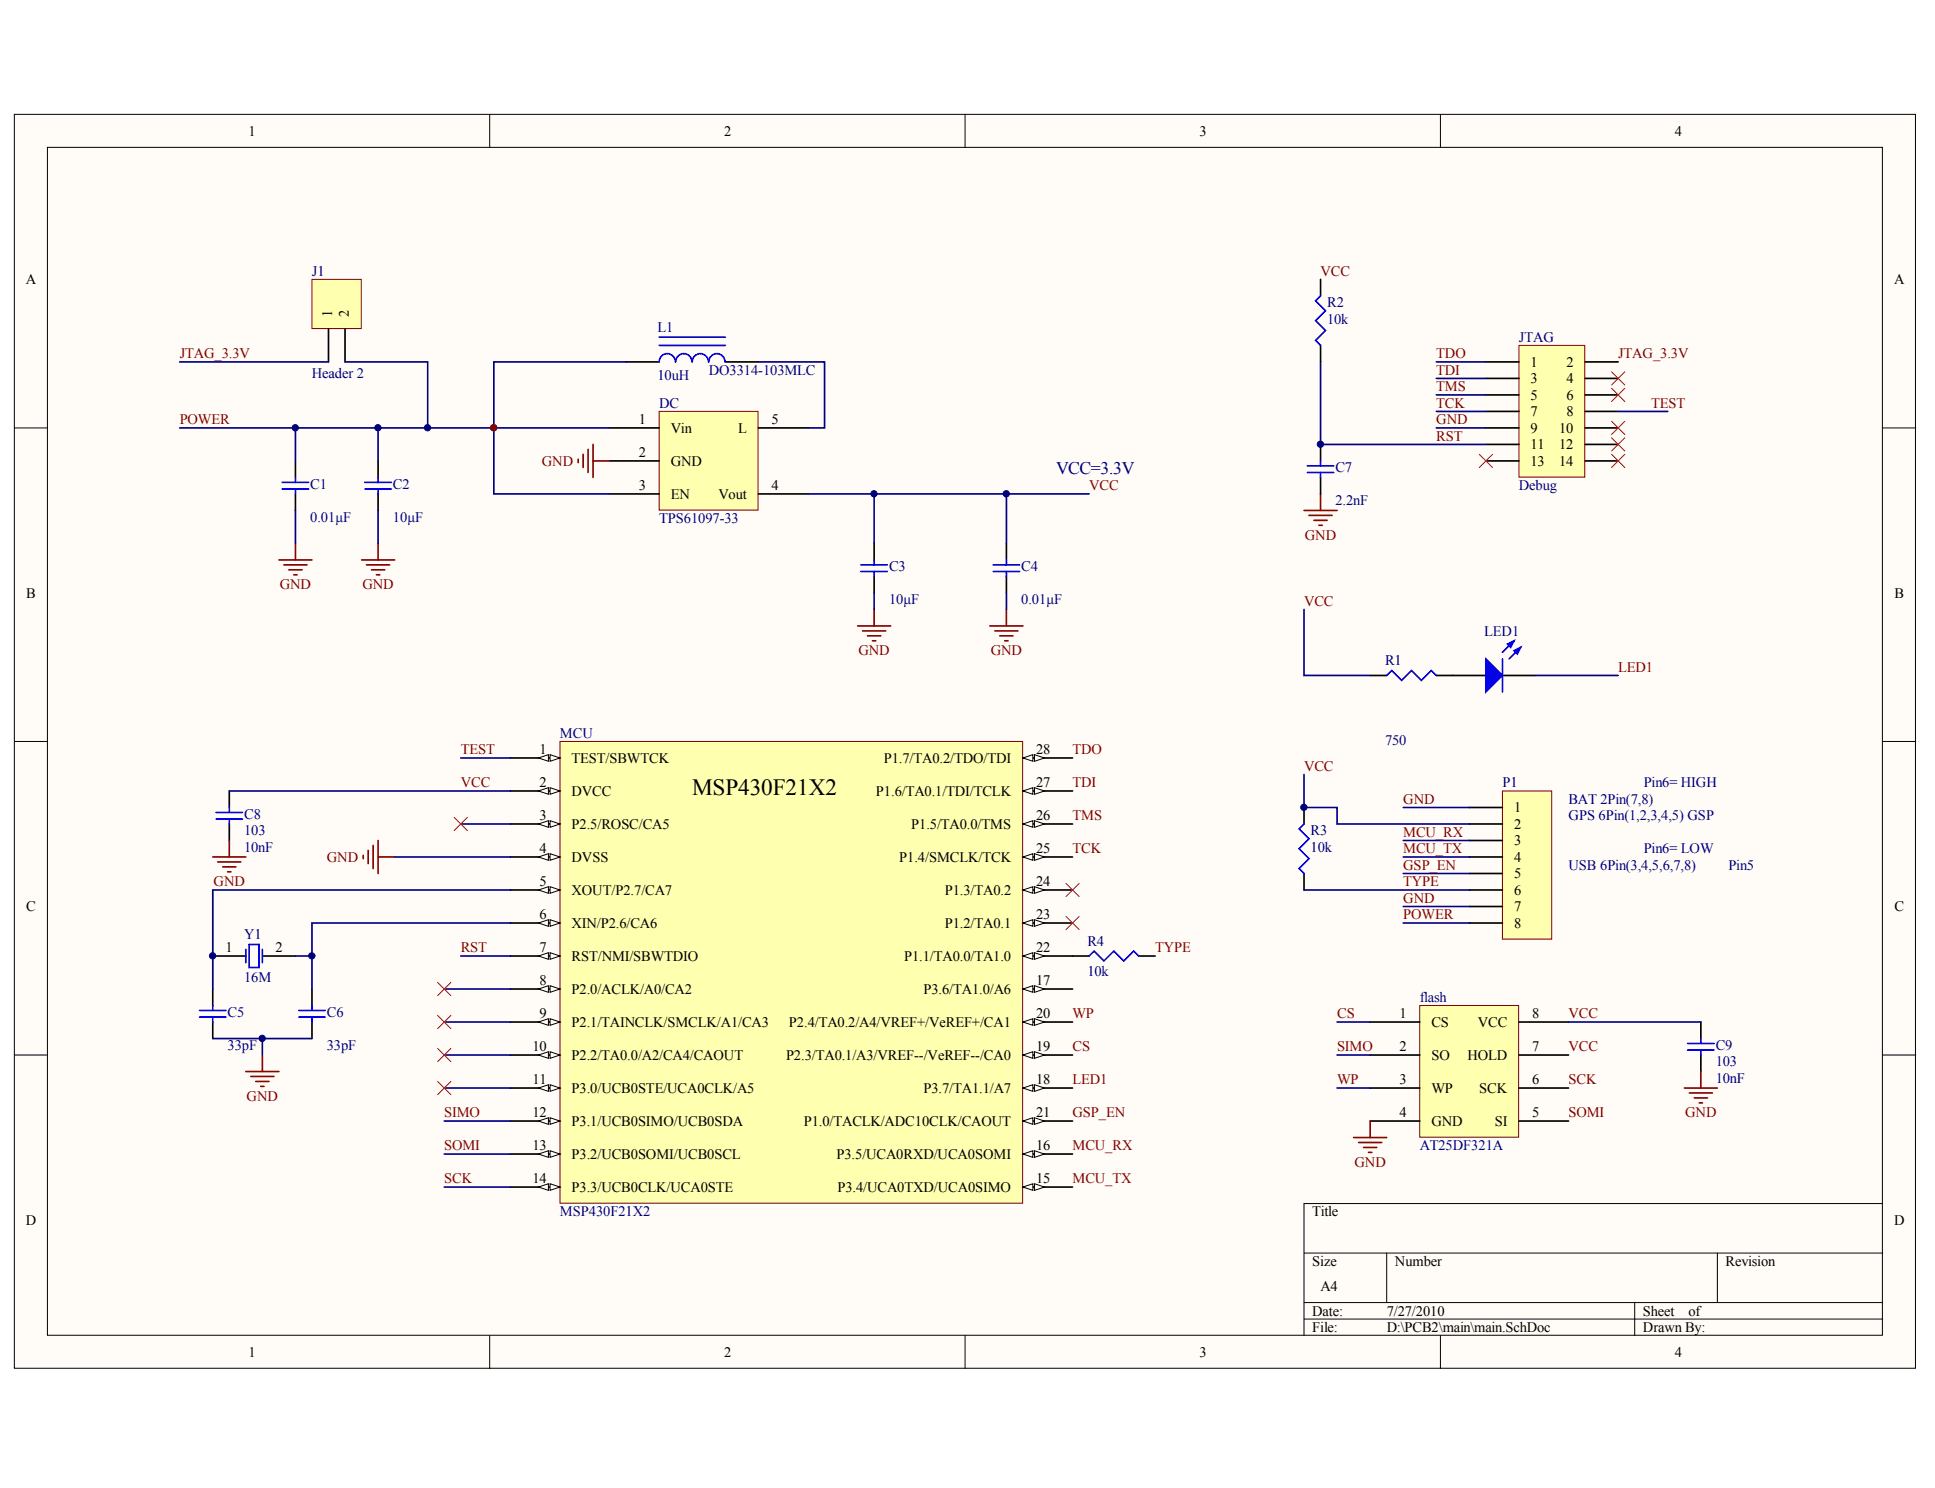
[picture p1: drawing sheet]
<svg xmlns="http://www.w3.org/2000/svg" width="273mm" height="210mm" viewBox="0 0 273 210" stroke-linecap="round" stroke-linejoin="round" font-family="sans-serif">
<g fill="#fffcf8" stroke="#000" stroke-width=".14">
<path d="M2 16.1h268.3v176.9h-268.3z"/>
<path d="M6.7 20.8h258.9v167.6h-258.9z"/>
</g>
<g fill="none" stroke="#000" stroke-width=".14">
<path d="M69.1 16.1v4.7M136.2 16.1v4.7M203.3 16.1v4.7M2 60.4h4.7M265.7 60.4h4.6M2 104.6h4.7M265.7 104.6h4.6M2 148.8h4.7M265.7 148.8h4.6M184 176.8h81.7M195.7 176.8v6.9M242.3 176.8v6.9"/>
<path d="M265.7 169.8h-81.7v18.6M69.1 188.4v4.7M136.2 188.4v4.7M184 183.7h81.7M184 186.1h81.7M203.3 188.4v4.7M230.7 183.7v4.7"/>
</g>
<circle cx="69.7" cy="60.3" r=".44" fill="#000080" stroke="#000080" stroke-width=".14"/>
<path d="M79 104.6h65.3v65.1h-65.3z" fill="#ffffb0" stroke="#800000" stroke-width=".14"/>
<path d="M72 111.6h7" fill="none" stroke="#000" stroke-width=".23"/>
<g fill="#fffcf8" stroke="#000" stroke-width=".14">
<path d="M77.6 111.1l1.4 .5-1.4 .4z"/>
<path d="M76 111.6l1.4-.5v.9z"/>
</g>
<path d="M72 116.2h7" fill="none" stroke="#000" stroke-width=".23"/>
<g fill="#fffcf8" stroke="#000" stroke-width=".14">
<path d="M77.6 115.8l1.4 .4-1.4 .5z"/>
<path d="M76 116.2l1.4-.4v.9z"/>
</g>
<path d="M72 120.9h7" fill="none" stroke="#000" stroke-width=".23"/>
<g fill="#fffcf8" stroke="#000" stroke-width=".14">
<path d="M77.6 120.4l1.4 .5-1.4 .5z"/>
<path d="M76 120.9l1.4-.5v1z"/>
</g>
<path d="M72 125.5h7" fill="none" stroke="#000" stroke-width=".23"/>
<g fill="#fffcf8" stroke="#000" stroke-width=".14">
<path d="M77.6 125.1l1.4 .4-1.4 .5z"/>
<path d="M76 125.5l1.4-.4v.9z"/>
</g>
<path d="M72 130.2h7" fill="none" stroke="#000" stroke-width=".23"/>
<g fill="#fffcf8" stroke="#000" stroke-width=".14">
<path d="M77.6 129.7l1.4 .5-1.4 .5z"/>
<path d="M76 130.2l1.4-.5v1z"/>
</g>
<path d="M72 134.9h7" fill="none" stroke="#000" stroke-width=".23"/>
<g fill="#fffcf8" stroke="#000" stroke-width=".14">
<path d="M77.6 134.4l1.4 .5-1.4 .4z"/>
<path d="M76 134.9l1.4-.5v.9z"/>
</g>
<path d="M72 139.5h7" fill="none" stroke="#000" stroke-width=".23"/>
<g fill="#fffcf8" stroke="#000" stroke-width=".14">
<path d="M77.6 139l1.4 .5-1.4 .5z"/>
<path d="M76 139.5l1.4-.5v1z"/>
</g>
<path d="M72 144.2h7" fill="none" stroke="#000" stroke-width=".23"/>
<g fill="#fffcf8" stroke="#000" stroke-width=".14">
<path d="M77.6 143.7l1.4 .5-1.4 .4z"/>
<path d="M76 144.2l1.4-.5v.9z"/>
</g>
<path d="M72 106.9h7" fill="none" stroke="#000" stroke-width=".23"/>
<g fill="#fffcf8" stroke="#000" stroke-width=".14">
<path d="M77.6 106.5l1.4 .4-1.4 .5z"/>
<path d="M76 106.9l1.4-.4v.9z"/>
</g>
<path d="M72 148.8h7" fill="none" stroke="#000" stroke-width=".23"/>
<g fill="#fffcf8" stroke="#000" stroke-width=".14">
<path d="M77.6 148.4l1.4 .4-1.4 .5z"/>
<path d="M76 148.8l1.4-.4v.9z"/>
</g>
<path d="M72 153.5h7" fill="none" stroke="#000" stroke-width=".23"/>
<g fill="#fffcf8" stroke="#000" stroke-width=".14">
<path d="M77.6 153l1.4 .5-1.4 .4z"/>
<path d="M76 153.5l1.4-.5v.9z"/>
</g>
<path d="M72 158.1h7" fill="none" stroke="#000" stroke-width=".23"/>
<g fill="#fffcf8" stroke="#000" stroke-width=".14">
<path d="M77.6 157.7l1.4 .4-1.4 .5z"/>
<path d="M76 158.1l1.4-.4v.9z"/>
</g>
<path d="M72 162.8h7" fill="none" stroke="#000" stroke-width=".23"/>
<g fill="#fffcf8" stroke="#000" stroke-width=".14">
<path d="M77.6 162.3l1.4 .5-1.4 .5z"/>
<path d="M76 162.8l1.4-.5v1z"/>
</g>
<path d="M144.3 167.5h7" fill="none" stroke="#000" stroke-width=".23"/>
<g fill="#fffcf8" stroke="#000" stroke-width=".14">
<path d="M144.3 167.5l1.4-.5v.9z"/>
<path d="M146 167l1.4 .5-1.4 .4z"/>
</g>
<path d="M144.3 162.8h7" fill="none" stroke="#000" stroke-width=".23"/>
<g fill="#fffcf8" stroke="#000" stroke-width=".14">
<path d="M144.3 162.8l1.4-.5v1z"/>
<path d="M146 162.3l1.4 .5-1.4 .5z"/>
</g>
<path d="M144.3 158.1h7" fill="none" stroke="#000" stroke-width=".23"/>
<g fill="#fffcf8" stroke="#000" stroke-width=".14">
<path d="M144.3 158.1l1.4-.4v.9z"/>
<path d="M146 157.7l1.4 .4-1.4 .5z"/>
</g>
<path d="M144.3 153.5h7" fill="none" stroke="#000" stroke-width=".23"/>
<g fill="#fffcf8" stroke="#000" stroke-width=".14">
<path d="M144.3 153.5l1.4-.5v.9z"/>
<path d="M146 153l1.4 .5-1.4 .4z"/>
</g>
<path d="M144.3 148.8h7" fill="none" stroke="#000" stroke-width=".23"/>
<g fill="#fffcf8" stroke="#000" stroke-width=".14">
<path d="M144.3 148.8l1.4-.4v.9z"/>
<path d="M146 148.4l1.4 .4-1.4 .5z"/>
</g>
<path d="M144.3 144.2h7" fill="none" stroke="#000" stroke-width=".23"/>
<g fill="#fffcf8" stroke="#000" stroke-width=".14">
<path d="M144.3 144.2l1.4-.5v.9z"/>
<path d="M146 143.7l1.4 .5-1.4 .4z"/>
</g>
<path d="M144.3 139.5h7" fill="none" stroke="#000" stroke-width=".23"/>
<g fill="#fffcf8" stroke="#000" stroke-width=".14">
<path d="M144.3 139.5l1.4-.5v1z"/>
<path d="M146 139l1.4 .5-1.4 .5z"/>
</g>
<path d="M144.3 134.9h7" fill="none" stroke="#000" stroke-width=".23"/>
<g fill="#fffcf8" stroke="#000" stroke-width=".14">
<path d="M144.3 134.9l1.4-.5v.9z"/>
<path d="M146 134.4l1.4 .5-1.4 .4z"/>
</g>
<path d="M144.3 130.2h7" fill="none" stroke="#000" stroke-width=".23"/>
<g fill="#fffcf8" stroke="#000" stroke-width=".14">
<path d="M144.3 130.2l1.4-.5v1z"/>
<path d="M146 129.7l1.4 .5-1.4 .5z"/>
</g>
<path d="M144.3 125.5h7" fill="none" stroke="#000" stroke-width=".23"/>
<g fill="#fffcf8" stroke="#000" stroke-width=".14">
<path d="M144.3 125.5l1.4-.4v.9z"/>
<path d="M146 125.1l1.4 .4-1.4 .5z"/>
</g>
<path d="M144.3 120.9h7" fill="none" stroke="#000" stroke-width=".23"/>
<g fill="#fffcf8" stroke="#000" stroke-width=".14">
<path d="M144.3 120.9l1.4-.5v1z"/>
<path d="M146 120.4l1.4 .5-1.4 .5z"/>
</g>
<path d="M144.3 116.2h7" fill="none" stroke="#000" stroke-width=".23"/>
<g fill="#fffcf8" stroke="#000" stroke-width=".14">
<path d="M144.3 116.2l1.4-.4v.9z"/>
<path d="M146 115.8l1.4 .4-1.4 .5z"/>
</g>
<path d="M144.3 111.6h7" fill="none" stroke="#000" stroke-width=".23"/>
<g fill="#fffcf8" stroke="#000" stroke-width=".14">
<path d="M144.3 111.6l1.4-.5v.9z"/>
<path d="M146 111.1l1.4 .5-1.4 .4z"/>
</g>
<path d="M72 167.5h7" fill="none" stroke="#000" stroke-width=".23"/>
<g fill="#fffcf8" stroke="#000" stroke-width=".14">
<path d="M77.6 167l1.4 .5-1.4 .4z"/>
<path d="M76 167.5l1.4-.5v.9z"/>
</g>
<path d="M144.3 106.9h7" fill="none" stroke="#000" stroke-width=".23"/>
<g fill="#fffcf8" stroke="#000" stroke-width=".14">
<path d="M144.3 106.9l1.4-.4v.9z"/>
<path d="M146 106.5l1.4 .4-1.4 .5z"/>
</g>
<path d="M93 58h14v14h-14z" fill="#ffffb0" stroke="#800000" stroke-width=".14"/>
<path d="M86 60.4h7M86 65h7M86 69.7h7M107 60.4h7M107 69.7h7M123.3 76.7v2.3M123.3 81.3v2.3" fill="none" stroke="#000" stroke-width=".23"/>
<path d="M81.6 64.8v.5M82.3 64.1v1.9M83 63.4v3.2M83.7 62.7v4.6M83.7 65h2.3M52 120v1.8M52.7 119.3v3.2M53.4 118.6v4.6M51.3 120.7v.4M53.4 120.9h2.3" fill="none" stroke="#800000" stroke-width=".23"/>
<path d="M55.7 120.9h16.3M62.7 158.1h9.3M62.7 162.8h9.3" fill="none" stroke="#000080" stroke-width=".23"/>
<path d="M121.5 79.7h3.7M123.3 79v.7M121.5 80.6h3.7M123.3 80.6v.7" fill="none" stroke="#00f" stroke-width=".23"/>
<path d="M214.3 48.7h9.3v18.6h-9.3z" fill="#ffffb0" stroke="#800000" stroke-width=".14"/>
<g fill="none" stroke="#000" stroke-width=".23">
<path d="M88.4 51.1h4.6M102.4 51.1h4.6M209.7 51.1h4.6M209.7 53.4h4.6M209.7 55.7h4.6M209.7 58h4.6M223.7 51.1h4.6M223.7 53.4h4.6M223.7 55.7h4.6M223.7 58h4.6M41.7 65v2.3M41.7 69.7v2.3"/>
<path d="M209.7 60.4h4.6M209.7 62.7h4.6M209.7 65h4.6M223.7 60.4h4.6M223.7 62.7h4.6M223.7 65h4.6M205 95.3h4.7M212 95.3h4.7M30 134.9h4.7M30 139.5v2.3M37 134.9h4.7M44 139.5v2.3"/>
<path d="M30 144.2v2.3M44 144.2v2.3"/>
</g>
<g fill="none" stroke="#000080" stroke-width=".23">
<path d="M202.7 51.1h7M202.7 53.4h7M202.7 55.7h7M202.7 58h7M228.3 58h7M25.4 60.4h60.6M153.7 69.7h-30.4v7M184 86v9.3h9.3M216.7 95.3h11.6M65 106.9h7M65 116.2h7M41.7 134.9h2.3v4.6"/>
<path d="M62.7 139.5h9.3M65 134.9h7M72 125.5h-42v14M72 130.2h-28v4.7M30 146.5h14M37 146.5v2.3M62.7 153.5h9.3M62.7 148.8h9.3M62.7 144.2h9.3M62.7 167.5h9.3"/>
</g>
<g fill="none" stroke="#800000" stroke-width=".23">
<path d="M39.4 79h4.6M40.1 79.7h3.2M41.7 76.7v2.3M184 72h4.7M184.7 72.7h3.3M185.4 73.4h1.9M186.1 74.1h.5M186.3 69.7v2.3M40.8 80.4h1.8M41.5 81.1h.4M121 88.3h4.7M121.7 89h3.3"/>
<path d="M122.4 89.7h1.9M123.1 90.4h.5M123.3 86v2.3M34.7 151.2h4.7M35.4 151.9h3.3M36.1 152.6h1.9M36.8 153.2h.5M37 148.8v2.4"/>
</g>
<g fill="none" stroke="#f00" stroke-width=".14">
<path d="M227.4 59.4l1.9 1.9M227.4 54.8l1.9 1.8M227.4 52.4l1.9 1.9M229.3 59.4l-1.9 1.9M229.3 54.8l-1.9 1.8M229.3 52.4l-1.9 1.9M208.7 64.1l1.9 1.9M210.6 64.1l-1.9 1.9M227.4 64.1l1.9 1.9M227.4 61.8l1.9 1.8M229.3 64.1l-1.9 1.9M229.3 61.8l-1.9 1.8"/>
<path d="M61.8 138.6l1.8 1.8M63.6 138.6l-1.8 1.8M150.4 124.6l1.9 1.9M150.4 129.3l1.9 1.8M152.3 124.6l-1.9 1.9M152.3 129.3l-1.9 1.8"/>
</g>
<g fill="none" stroke="#00f" stroke-width=".23">
<path d="M93 48.7h9.4M93 47.6h9.4M95.3 51.1a1.14 1.14 0 0 0-1.1-1.2 1.14 1.14 0 0 0-1.2 1.2M97.6 51.1a1.14 1.14 0 0 0-1.1-1.2 1.14 1.14 0 0 0-1.1 1.2M100 51.1a1.14 1.14 0 0 0-1.2-1.2 1.14 1.14 0 0 0-1.1 1.2M102.3 51.1a1.14 1.14 0 0 0-1.1-1.2 1.14 1.14 0 0 0-1.2 1.2M39.8 68h3.8M39.8 69h3.8M41.7 67.3v.7M41.7 69v.7M212 93v4.6M213.6 90.4l-1.6 1.6"/>
<path d="M214.6 91.3l-1.7 1.7M34.7 133.9v1.9M35.2 133.2h1.4v3.3h-1.4zM37 133.9v1.9M28.2 142.5h3.7M28.2 143.5h3.7M30 141.8v.7M30 143.5v.7M42.2 142.5h3.7M42.2 143.5h3.7M44 141.8v.7M44 143.5v.7"/>
</g>
<g fill="#00f" stroke="#00f" stroke-width=".23">
<path d="M209.7 93l2.3 2.3-2.3 2.3z"/>
<path d="M213.6 91.8l1-.5-.5 1z"/>
<path d="M212.7 90.9l.9-.5-.4 .9z"/>
</g>
<path d="M200.3 141.8h14v18.6h-14z" fill="#ffffb0" stroke="#800000" stroke-width=".14"/>
<path d="M193.3 95.3h2.4M202.7 95.3h2.3M193.3 144.2h7M193.3 148.8h7M193.3 153.5h7M193.3 158.1h7M214.3 144.2h7M214.3 148.8h7M214.3 153.5h7M214.3 158.1h7" fill="none" stroke="#000" stroke-width=".23"/>
<path d="M193.3 158.1v2.4M191 160.5h4.7M191.7 161.2h3.3M192.4 161.9h1.9M193.1 162.6h.5" fill="none" stroke="#800000" stroke-width=".23"/>
<path d="M61.8 152.6l1.8 1.8M63.6 152.6l-1.8 1.8" fill="none" stroke="#f00" stroke-width=".14"/>
<path d="M195.7 95.3l.7-.7 1.4 1.4 1.4-1.4 1.4 1.4 1.4-1.4 .7 .7" fill="none" stroke="#00f" stroke-width=".23"/>
<path d="M44 39.4h7v6.9h-7z" fill="#ffffb0" stroke="#800000" stroke-width=".14"/>
<path d="M46.4 46.4v4.7M48.7 46.4v4.7M53.4 65v2.3M53.4 69.7v2.3M142 76.7v2.3M142 81.3v2.3" fill="none" stroke="#000" stroke-width=".23"/>
<g fill="none" stroke="#000080" stroke-width=".23">
<path d="M25.4 51.1h21M48.7 51.1h11.7v9.3M88.4 51.1h-18.7v18.6h16.3M107 51.1h9.4v9.3h-2.4M41.7 60.4v4.6M41.7 72v4.7M53.4 60.4v4.6M53.4 72v4.7M114 69.7h9.3M142 69.7v7M123.3 83.6v2.4M142 83.6v2.4"/>
<path d="M188.7 144.2h4.6M188.7 148.8h4.6M188.7 153.5h4.6"/>
</g>
<path d="M61.8 143.2l1.8 1.9M61.8 147.9l1.8 1.9M63.6 143.2l-1.8 1.9M63.6 147.9l-1.8 1.9" fill="none" stroke="#f00" stroke-width=".14"/>
<path d="M51.5 68h3.7M51.5 69h3.7M53.4 67.3v.7M53.4 69v.7M140.1 79.7h3.8M142 79v.7M140.1 80.6h3.8M142 80.6v.7" fill="none" stroke="#00f" stroke-width=".23"/>
<path d="M51 79h4.7M51.7 79.7h3.3M53.4 76.7v2.3M52.4 80.4h1.9M53.1 81.1h.5M139.7 88.3h4.6M140.4 89h3.2M141.1 89.7h1.8M141.8 90.4h.4M142 86v2.3" fill="none" stroke="#800000" stroke-width=".23"/>
<circle cx="69.7" cy="60.3" r=".44" fill="#800000" stroke="#800000" stroke-width=".14"/>
<path d="M212 111.6h7v20.9h-7z" fill="#ffffb0" stroke="#800000" stroke-width=".14"/>
<g fill="none" stroke="#000" stroke-width=".23">
<path d="M186.3 39.4v2.3M186.3 48.7v2.4M186.3 62.7v2.3M186.3 67.3v2.4M32.4 111.6v2.3M32.4 116.2v2.4M184 113.9v2.3M207.3 113.9h4.7M207.3 116.2h4.7M207.3 118.6h4.7M151.3 134.9h2.4M160.7 134.9h2.3"/>
<path d="M184 123.2v2.3M207.3 120.9h4.7M207.3 123.2h4.7M207.3 125.5h4.7M207.3 127.9h4.7M207.3 130.2h4.7M240 144.2v2.3M240 148.8v2.4"/>
</g>
<path d="M186.3 51.1v11.6h23.4M202.7 60.4h7M32.4 111.6h39.6M184 109.3v4.6h4.7v2.3h18.6M198 113.9h9.3M198 118.6h9.3M184 125.5h23.3M198 120.9h9.3M198 123.2h9.3M198 127.9h9.3M198 130.2h9.3M221.3 144.2h18.7" fill="none" stroke="#000080" stroke-width=".23"/>
<path d="M64.1 115.3l1.9 1.9M66 115.3l-1.9 1.9" fill="none" stroke="#f00" stroke-width=".14"/>
<g fill="none" stroke="#00f" stroke-width=".23">
<path d="M186.3 41.7l-.7 .7 1.4 1.4-1.4 1.4 1.4 1.4-1.4 1.4 .7 .7M184.5 65.7h3.7M184.5 66.6h3.7M186.3 65v.7M186.3 66.6v.7M30.5 114.6h3.7M30.5 115.5h3.7M32.4 113.9v.7M32.4 115.5v.7M184 116.2l-.7 .7 1.4 1.4-1.4 1.4 1.4 1.4-1.4 1.4 .7 .7M153.7 134.9l.7-.7 1.4 1.4 1.4-1.4 1.4 1.4 1.4-1.4 .7 .7M238.1 147.2h3.8"/>
<path d="M238.1 148.1h3.8M240 146.5v.7M240 148.1v.7"/>
</g>
<path d="M32.4 118.6v2.3M30 120.9h4.7M30.7 121.6h3.3M31.4 122.3h1.9M32.1 123h.5M237.7 153.5h4.6M238.4 154.2h3.2M239.1 154.9h1.8M239.8 155.6h.4M240 151.2v2.3" fill="none" stroke="#800000" stroke-width=".23"/>
<g fill="#000080" stroke="#000080" stroke-width=".14">
<circle cx="30" cy="134.8" r=".44"/>
<circle cx="37" cy="146.5" r=".44"/>
<circle cx="41.7" cy="60.3" r=".44"/>
<circle cx="44" cy="134.8" r=".44"/>
<circle cx="53.3" cy="60.3" r=".44"/>
<circle cx="60.3" cy="60.3" r=".44"/>
<circle cx="123.3" cy="69.7" r=".44"/>
<circle cx="142" cy="69.7" r=".44"/>
<circle cx="184" cy="113.9" r=".44"/>
<circle cx="186.3" cy="62.7" r=".44"/>
</g>
<text font-size="3.3" x="97.7" y="112.2">MSP430F21X2</text>
<text font-size="2.5" fill="#000080" x="149" y="66.8">VCC=3.3V</text>
<g font-size="2">
<text x="35.1" y="19.1">1</text>
<text x="102.2" y="19.1">2</text>
<text x="169.2" y="19.1">3</text>
<text x="236.3" y="19.1">4</text>
<text x="3.7" y="40.1">A</text>
<text x="267.3" y="40.1">A</text>
<text x="46.9" y="44.8" transform="rotate(-90 46.9 44.8)">1</text>
<text x="49.2" y="44.8" transform="rotate(-90 49.2 44.8)">2</text>
<text x="216" y="51.7">1</text>
<text x="221" y="51.7">2</text>
<text x="90.1" y="59.9">1</text>
<text x="108.9" y="59.9">5</text>
<text x="216" y="54">3</text>
<text x="216" y="56.4">5</text>
<text x="216" y="58.7">7</text>
<text x="221" y="54">4</text>
<text x="221" y="56.4">6</text>
<text x="221" y="58.7">8</text>
<text x="90.1" y="64.5">2</text>
<text x="94.7" y="61">Vin</text>
<text x="94.7" y="65.7">GND</text>
<text x="104.2" y="61">L</text>
<text x="216" y="61">9</text>
<text x="216" y="63.4">11</text>
<text x="216" y="65.7">13</text>
<text x="220" y="61">10</text>
<text x="220" y="63.4">12</text>
<text x="220" y="65.7">14</text>
<text x="90.1" y="69.2">3</text>
<text x="94.7" y="70.3">EN</text>
<text x="101.4" y="70.3">Vout</text>
<text x="108.9" y="69.2">4</text>
<text x="3.7" y="84.3">B</text>
<text x="267.3" y="84.3">B</text>
<text x="76.1" y="106.4">1</text>
<text x="80.7" y="107.6">TEST/SBWTCK</text>
<text x="124.7" y="107.6">P1.7/TA0.2/TDO/TDI</text>
<text x="146.2" y="106.4">28</text>
<text x="76.1" y="111.1">2</text>
<text x="80.7" y="112.2">DVCC</text>
<text x="123.6" y="112.2">P1.6/TA0.1/TDI/TCLK</text>
<text x="146.2" y="111.1">27</text>
<text x="76.1" y="115.7">3</text>
<text x="80.7" y="116.9">P2.5/ROSC/CA5</text>
<text x="128.6" y="116.9">P1.5/TA0.0/TMS</text>
<text x="146.2" y="115.7">26</text>
<text x="213.6" y="114.6">1</text>
<text x="213.6" y="116.9">2</text>
<text x="213.6" y="119.2">3</text>
<text x="76.1" y="120.4">4</text>
<text x="76.1" y="125">5</text>
<text x="80.7" y="121.6">DVSS</text>
<text x="126.9" y="121.6">P1.4/SMCLK/TCK</text>
<text x="146.2" y="125">24</text>
<text x="146.2" y="120.4">25</text>
<text x="213.6" y="121.6">4</text>
<text x="213.6" y="123.9">5</text>
<text x="3.7" y="128.5">C</text>
<text x="76.1" y="129.7">6</text>
<text x="80.7" y="126.2">XOUT/P2.7/CA7</text>
<text x="80.7" y="130.9">XIN/P2.6/CA6</text>
<text x="133.3" y="130.9">P1.2/TA0.1</text>
<text x="133.3" y="126.2">P1.3/TA0.2</text>
<text x="146.2" y="129.7">23</text>
<text x="213.6" y="126.2">6</text>
<text x="213.6" y="128.5">7</text>
<text x="213.6" y="130.9">8</text>
<text x="267.3" y="128.5">C</text>
<text x="31.8" y="134.4">1</text>
<text x="38.9" y="134.4">2</text>
<text x="76.1" y="134.4">7</text>
<text x="80.7" y="135.5">RST/NMI/SBWTDIO</text>
<text x="127.6" y="135.5">P1.1/TA0.0/TA1.0</text>
<text x="146.2" y="134.4">22</text>
<text x="76.1" y="139">8</text>
<text x="76.1" y="143.7">9</text>
<text x="80.7" y="140.2">P2.0/ACLK/A0/CA2</text>
<text x="130.3" y="140.2">P3.6/TA1.0/A6</text>
<text x="146.2" y="143.7">20</text>
<text x="146.2" y="139">17</text>
<text x="197.5" y="143.7">1</text>
<text x="216.2" y="143.7">8</text>
<text x="75.1" y="148.3">10</text>
<text x="80.7" y="144.8">P2.1/TAINCLK/SMCLK/A1/CA3</text>
<text x="80.7" y="149.5">P2.2/TA0.0/A2/CA4/CAOUT</text>
<text x="110.9" y="149.5">P2.3/TA0.1/A3/VREF--/VeREF--/CA0</text>
<text x="111.3" y="144.8">P2.4/TA0.2/A4/VREF+/VeREF+/CA1</text>
<text x="146.2" y="148.3">19</text>
<text x="197.5" y="148.3">2</text>
<text x="202" y="144.8">CS</text>
<text x="202" y="149.5">SO</text>
<text x="207.1" y="149.5">HOLD</text>
<text x="208.5" y="144.8">VCC</text>
<text x="216.2" y="148.3">7</text>
<text x="75.1" y="153">11</text>
<text x="80.7" y="154.1">P3.0/UCB0STE/UCA0CLK/A5</text>
<text x="130.3" y="154.1">P3.7/TA1.1/A7</text>
<text x="146.2" y="153">18</text>
<text x="197.5" y="153">3</text>
<text x="202" y="154.1">WP</text>
<text x="208.7" y="154.1">SCK</text>
<text x="216.2" y="153">6</text>
<text x="75.1" y="157.6">12</text>
<text x="80.7" y="158.8">P3.1/UCB0SIMO/UCB0SDA</text>
<text x="113.4" y="158.8">P1.0/TACLK/ADC10CLK/CAOUT</text>
<text x="146.2" y="157.6">21</text>
<text x="197.5" y="157.6">4</text>
<text x="202" y="158.8">GND</text>
<text x="210.9" y="158.8">SI</text>
<text x="216.2" y="157.6">5</text>
<text x="75.1" y="162.3">13</text>
<text x="75.1" y="166.9">14</text>
<text x="80.7" y="163.5">P3.2/UCB0SOMI/UCB0SCL</text>
<text x="118" y="163.5">P3.5/UCA0RXD/UCA0SOMI</text>
<text x="146.2" y="166.9">15</text>
<text x="146.2" y="162.3">16</text>
<text x="3.6" y="172.8">D</text>
<text x="80.7" y="168.1">P3.3/UCB0CLK/UCA0STE</text>
<text x="118.2" y="168.1">P3.4/UCA0TXD/UCA0SIMO</text>
<text x="185.2" y="171.6">Title</text>
<text x="267.3" y="172.8">D</text>
<text x="185.2" y="178.6">Size</text>
<text x="196.8" y="178.6">Number</text>
<text x="243.5" y="178.6">Revision</text>
<text x="185.2" y="185.6">Date:</text>
<text x="186.3" y="182.1">A4</text>
<text x="195.7" y="185.6">7/27/2010</text>
<text x="231.8" y="185.6">Sheet</text>
<text x="238.2" y="185.6">of</text>
<text x="35.1" y="191.4">1</text>
<text x="102.2" y="191.4">2</text>
<text x="169.2" y="191.4">3</text>
<text x="185.2" y="187.9">File:</text>
<text x="195.7" y="187.9">D:\PCB2\main\main.SchDoc</text>
<text x="231.8" y="187.9">Drawn By:</text>
<text x="236.3" y="191.4">4</text>
</g>
<g font-size="2" fill="#000080">
<text x="44" y="38.9">J1</text>
<text x="92.8" y="46.8">L1</text>
<text x="187.3" y="45.7">10k</text>
<text x="187.3" y="43.3">R2</text>
<text x="44" y="53.3">Header 2</text>
<text x="92.8" y="53.6">10uH</text>
<text x="100" y="52.9">DO3314-103MLC</text>
<text x="214.3" y="48.2">JTAG</text>
<text x="93" y="57.5">DC</text>
<text x="43.8" y="68.9">C1</text>
<text x="55.5" y="68.9">C2</text>
<text x="188.4" y="71.3">2.2nF</text>
<text x="188.4" y="66.6">C7</text>
<text x="214.3" y="69.2">Debug</text>
<text x="43.8" y="73.6">0.01μF</text>
<text x="55.5" y="73.6">10μF</text>
<text x="93" y="73.8">TPS61097-33</text>
<text x="125.4" y="80.6">C3</text>
<text x="144.1" y="80.6">C4</text>
<text x="125.4" y="85.2">10μF</text>
<text x="144.1" y="85.2">0.01μF</text>
<text x="209.4" y="89.7">LED1</text>
<text x="195.4" y="93.8">R1</text>
<text x="79" y="104.1">MCU</text>
<text x="195.4" y="105">750</text>
<text x="212" y="111.1">P1</text>
<text x="221.3" y="113.4">BAT 2Pin(7,8)</text>
<text x="231.9" y="111.1">Pin6= HIGH</text>
<text x="34.5" y="115.5">C8</text>
<text x="34.5" y="117.8">103</text>
<text x="184.9" y="117.8">R3</text>
<text x="221.3" y="115.7">GPS 6Pin(1,2,3,4,5) GSP</text>
<text x="34.5" y="120.2">10nF</text>
<text x="184.9" y="120.2">10k</text>
<text x="221.3" y="122.7">USB 6Pin(3,4,5,6,7,8)</text>
<text x="231.9" y="120.4">Pin6= LOW</text>
<text x="243.9" y="122.7">Pin5</text>
<text x="34.5" y="132.5">Y1</text>
<text x="153.4" y="137.6">10k</text>
<text x="153.4" y="133.4">R4</text>
<text x="32.1" y="143.4">C5</text>
<text x="34.5" y="138.5">16M</text>
<text x="46.1" y="143.4">C6</text>
<text x="200.3" y="141.3">flash</text>
<text x="32.1" y="148.1">33pF</text>
<text x="46.1" y="148.1">33pF</text>
<text x="242.1" y="148.1">C9</text>
<text x="242.1" y="152.7">10nF</text>
<text x="242.1" y="150.4">103</text>
<text x="200.3" y="162.3">AT25DF321A</text>
<text x="79" y="171.6">MSP430F21X2</text>
</g>
<g font-size="2" fill="#800000">
<text x="186.3" y="38.9">VCC</text>
<text x="25.4" y="50.5">JTAG_3.3V</text>
<text x="202.7" y="50.5">TDO</text>
<text x="202.7" y="52.9">TDI</text>
<text x="228.3" y="50.5">JTAG_3.3V</text>
<text x="25.4" y="59.9">POWER</text>
<text x="202.7" y="55.2">TMS</text>
<text x="202.7" y="57.5">TCK</text>
<text x="202.7" y="59.9">GND</text>
<text x="233" y="57.5">TEST</text>
<text x="76.5" y="65.7">GND</text>
<text x="202.7" y="62.2">RST</text>
<text x="153.7" y="69.2">VCC</text>
<text x="184.1" y="76.2">GND</text>
<text x="39.5" y="83.1">GND</text>
<text x="51.1" y="83.1">GND</text>
<text x="184" y="85.5">VCC</text>
<text x="121.1" y="92.5">GND</text>
<text x="139.8" y="92.5">GND</text>
<text x="228.3" y="94.8">LED1</text>
<text x="65" y="106.4">TEST</text>
<text x="151.3" y="106.4">TDO</text>
<text x="65" y="111.1">VCC</text>
<text x="151.3" y="111.1">TDI</text>
<text x="184" y="108.7">VCC</text>
<text x="198" y="113.4">GND</text>
<text x="151.3" y="115.7">TMS</text>
<text x="198" y="118.1">MCU_RX</text>
<text x="30.1" y="125">GND</text>
<text x="46.1" y="121.6">GND</text>
<text x="151.3" y="120.4">TCK</text>
<text x="198" y="125">TYPE</text>
<text x="198" y="122.7">GSP_EN</text>
<text x="198" y="120.4">MCU_TX</text>
<text x="198" y="129.7">POWER</text>
<text x="198" y="127.4">GND</text>
<text x="65" y="134.4">RST</text>
<text x="163" y="134.4">TYPE</text>
<text x="151.3" y="143.7">WP</text>
<text x="188.7" y="143.7">CS</text>
<text x="221.3" y="143.7">VCC</text>
<text x="151.3" y="148.3">CS</text>
<text x="188.7" y="148.3">SIMO</text>
<text x="221.3" y="148.3">VCC</text>
<text x="34.8" y="155.3">GND</text>
<text x="151.3" y="153">LED1</text>
<text x="188.7" y="153">WP</text>
<text x="221.3" y="153">SCK</text>
<text x="62.7" y="157.6">SIMO</text>
<text x="151.3" y="157.6">GSP_EN</text>
<text x="221.3" y="157.6">SOMI</text>
<text x="237.8" y="157.6">GND</text>
<text x="62.7" y="162.3">SOMI</text>
<text x="62.7" y="166.9">SCK</text>
<text x="151.3" y="162.3">MCU_RX</text>
<text x="151.3" y="166.9">MCU_TX</text>
<text x="191.1" y="164.6">GND</text>
</g>
</svg>
